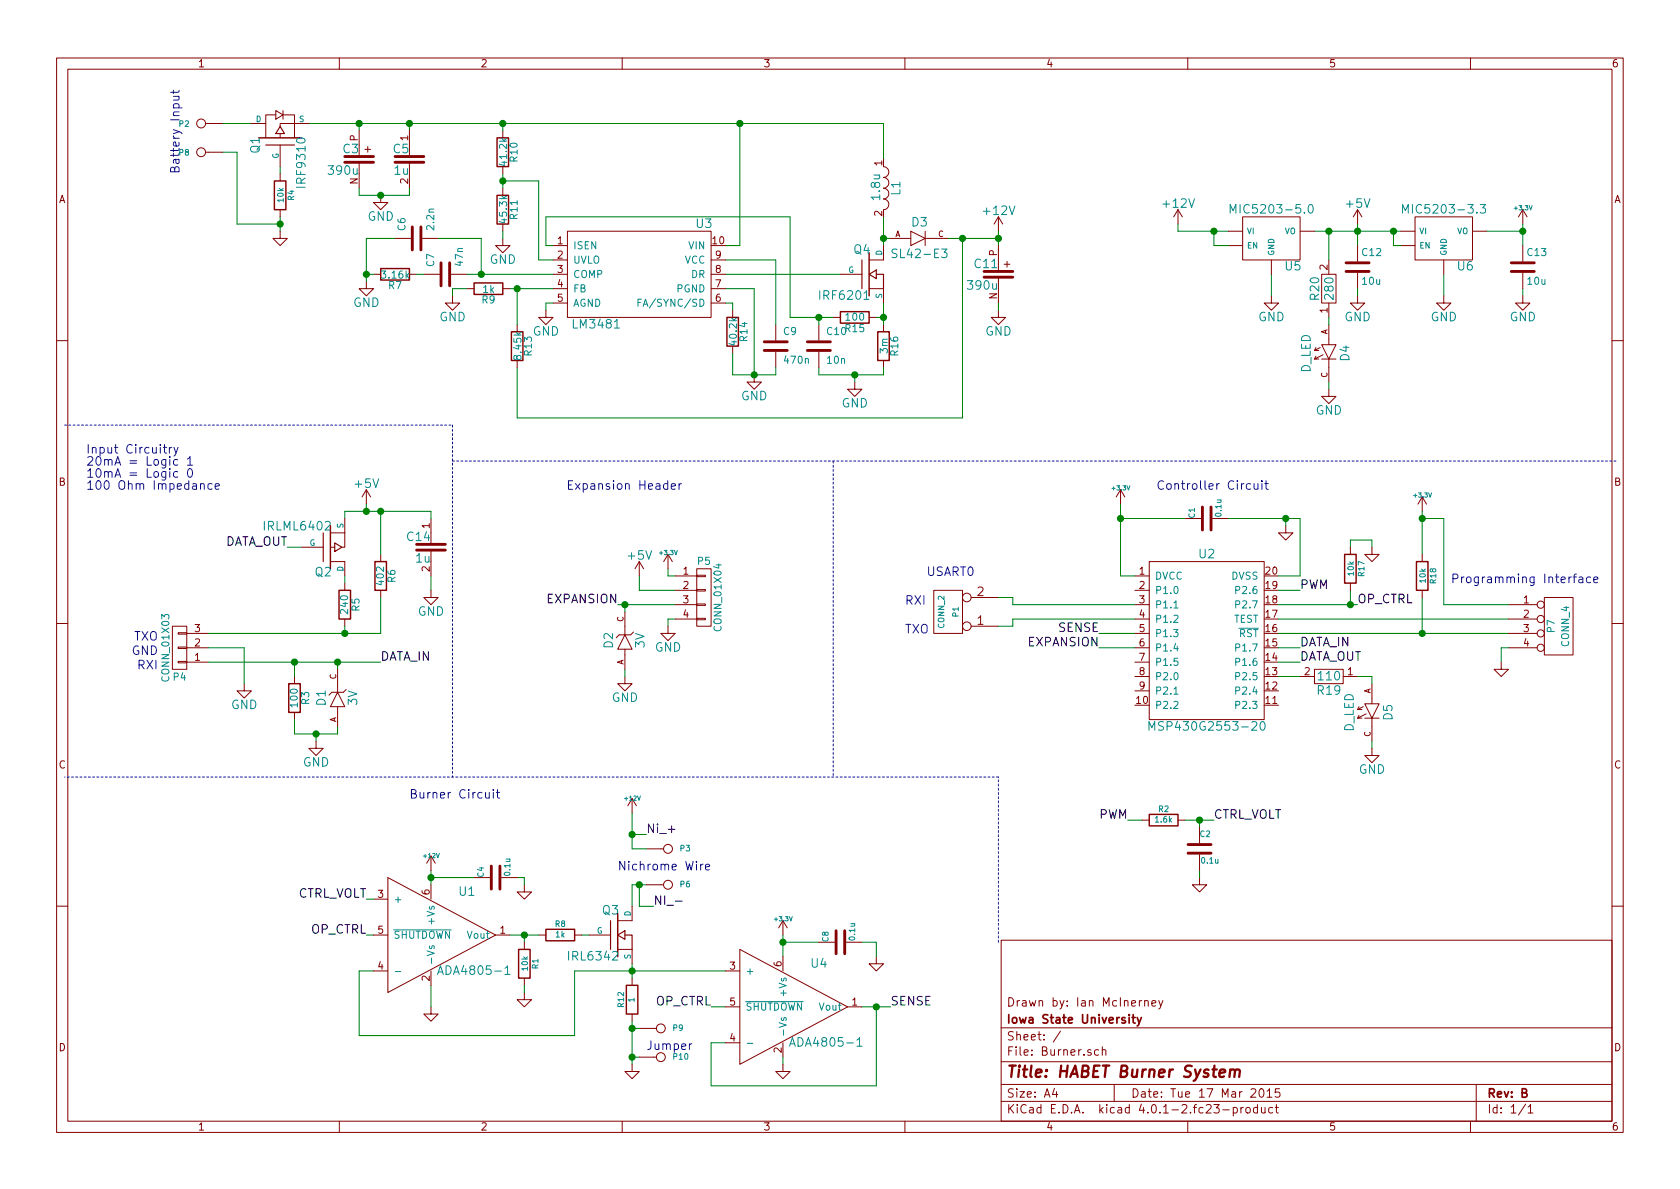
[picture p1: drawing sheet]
<svg xmlns="http://www.w3.org/2000/svg" width="297mm" height="210mm" viewBox="0 0 297 210" stroke-linecap="round" stroke-linejoin="round" font-family="sans-serif">
<g fill="none" stroke="#840000" stroke-width=".18">
<path d="M10 10.3h277v189.9h-277zM12 12.2h273v186.1h-273zM48.8 19.6l1.2 .7-1.2 .8zM50 19.6v1.5M60 10.3v1.9M110 10.3v1.9M160 10.3v1.9M210 10.3v1.9M260 10.3v1.9M36.3 21.8h3.1M36.3 26.9h3.1M44.4 21.8h2.6"/>
<path d="M47 21.8v2.6M48.8 20.3h-1.8v1.5M49.5 23.6v.8M49.5 25.6v3.9M49.5 30.7v1.3M49.5 37.1v1.2M50 20.3h2.1v1.5M52.1 21.8h-2.6v.5M52.1 21.8v2.6M52.1 21.8h2.5M63.5 23.1v2.5M63.5 30.7v2.6"/>
<path d="M64.5 26.4h1M65 25.9v1M67.3 34.5v1.3h1.3l-1.3 1.3-1.3-1.3h1.3M72.4 23.1v2.5M72.4 30.7v2.6M88.9 23.1v1.3M88.9 29.5v1.2M88.9 33.3v1.2M88.9 39.6v1.3M156.2 29.5a.95 .95 0 0 1 .9 .9 .95 .95 0 0 1-.9 1 .95 .95 0 0 1 .9 .9 .95 .95 0 0 1-.9 1 .95 .95 0 0 1 .9 .9 .95 .95 0 0 1-.9 1 .94 .94 0 0 1 .9 .9 .94 .94 0 0 1-.9 1M176.5 38.3l-.7 1.3M176.5 38.3v2.6"/>
<path d="M176.5 38.3l.8 1.3M208.3 37.1l-.8 1.2M208.3 37.1v2.5M208.3 37.1l.7 1.2M219.7 38.3h10.2v7.7h-10.2zM240 37.1l-.7 1.2M240 37.1v2.5M240 37.1l.8 1.2M250.2 38.3h10.1v7.7h-10.1zM269.2 37.1l-.7 1.2M269.2 37.1v2.5M269.2 37.1l.8 1.2"/>
<path d="M49.5 40.9v1.3h1.3l-1.3 1.2-1.2-1.2h1.2M64.8 49.8v1.2h1.2l-1.2 1.3-1.3-1.3h1.3M66 48.5h1.3M69.8 42.2h2.8M72.4 48.5h1.3M74.7 42.2h2.8M74.9 48.5h2.8M79.8 48.5h2.7M80 52.3v1.3h1.3l-1.3 1.3-1.3-1.3h1.3M82.5 51h1.3M88.9 42.2v1.2h1.3l-1.3 1.3-1.3-1.3h1.3M88.9 51h1.3"/>
<path d="M91.4 57.4v1.3M96.5 54.9v1.2h1.3l-1.3 1.3-1.3-1.3h1.3M97.8 51h2.5M97.8 48.5h2.5M97.8 43.4h2.5M97.8 46h2.5M97.8 53.6h2.5M100.3 40.9h25.4v15.2h-25.4zM125.7 51h2.6M125.7 48.5h2.6M125.7 46h2.6M125.7 53.6h2.6"/>
<path d="M129.5 54.9v1.2M137.2 57.4v2.8M144.8 57.4v2.8M147.3 56.1h1.3M148.6 48.5h3.8M153.7 51h2.5v2.6M153.7 56.1h1.2M156.2 43.4v2.6h-2.5M156.2 57.4v1.3M157.5 42.2h3.5M161 40.9l2.6 1.3-2.6 1.2zM163.6 42.2h4"/>
<path d="M163.6 40.9v2.5M176.5 54.9v1.2h1.3l-1.3 1.3-1.2-1.3h1.2M176.5 43.4v2.6M176.5 51v2.6M177.5 46.7h1.1M178.1 46.2v1M217.2 43.4h2.5M217.2 40.9h2.5M224.8 52.3v1.3h1.3l-1.3 1.3-1.3-1.3h1.3M224.8 46v2.5M229.9 40.9h2.5M233.7 48.5h2.5v5.1h-2.5z"/>
<path d="M234.9 46v2.5M234.9 53.6v2.5M234.9 57.4v3.6M240 52.3v1.3h1.3l-1.3 1.3-1.2-1.3h1.2M240 43.4v2.8M240 48.3v2.7M247.6 43.4h2.6M247.6 40.9h2.6M255.3 52.3v1.3h1.2l-1.2 1.3-1.3-1.3h1.3M255.3 46v2.5M260.3 40.9h2.6M269.2 52.3v1.3h1.3l-1.3 1.3-1.2-1.3h1.2"/>
<path d="M269.2 43.4v2.8M269.2 48.3v2.7M10 60.2h2M91.4 63.7v1.3M129.5 61.2v1.3M133.3 66.3v1.3h1.3l-1.3 1.2-1.2-1.2h1.2M137.2 62.2v2.8M144.8 62.2v2.8M151.1 67.6v1.2h1.3l-1.3 1.3-1.2-1.3h1.2M156.2 63.7v1.3M233.4 61.5l-1 .5h.8M233.7 61h2.5l-1.3 2.5z"/>
<path d="M233.7 63.5h2.5M233.9 62.7l-1.5 .8h.8M234.9 68.8v1.3h1.3l-1.3 1.3-1.2-1.3h1.2M234.9 63.5v4.1M285 60.2h2M53.3 96.8h3.8M58.4 99.3h2.6v2.5M58.4 96.8h.8M58.4 94.2h2.6M61 94.2v2.6h-.5M61 91.7v2.5M64.8 86.6l-.8 1.3"/>
<path d="M64.8 86.6v2.5M64.8 86.6l.7 1.3M67.3 98v1.3M76.2 91.7v2.5M76.2 99.3v2.5M113 99.3l-.7 1.3M113 99.3v2.5M113 99.3l.8 1.3M118.1 98l-.8 1.3M118.1 98v2.6M118.1 98l.8 1.3M198.1 86.6l-.7 1.3"/>
<path d="M198.1 86.6v2.5M198.1 86.6l.8 1.3M203.2 99.3h20.3v27.9h-20.3zM209.5 91.7h2.8M214.4 91.7h2.8M227.3 93v1.2h1.3l-1.3 1.3-1.2-1.3h1.2M238.8 96.8v1.2M242.6 96.8v1.2h1.2l-1.2 1.3-1.3-1.3h1.3M251.5 87.9l-.8 1.2M251.5 87.9v2.5M251.5 98v1.3M251.5 87.9l.7 1.2"/>
<path d="M10 110.3h2M30.5 110.7h2.5v7.7h-2.5zM31.5 111.9h1.5v.2h-1.5zM31.5 114.4h1.5v.3h-1.5zM31.5 117h1.5v.2h-1.5zM33 112h3.8M33 114.5h3.8M33 117.1h3.8M52.1 119.6v1.3M59.7 118.4v4M61 103.1v1.3M61 109.5v1.2"/>
<path d="M67.3 104.4v1.3M76.2 104.4v1.3h1.3l-1.3 1.2-1.3-1.2h1.3M110.5 119.6v1.3h1.3l-1.3 1.3-1.3-1.3h1.3M110.5 112.3l1.3 2.5h-2.6zM110.5 108.2v4.1M110.5 114.8v3.6M112 111.8l-.5 .5h-2l-.5 .5M118.1 110.7v1.3h1.3l-1.3 1.3-1.3-1.3h1.3M119.4 101.8h3.8M119.4 104.4h3.8M119.4 106.9h3.8M119.4 109.5h3.8"/>
<path d="M123.2 109.3h1.5v.3h-1.5zM123.2 106.8h1.5v.3h-1.5zM123.2 104.3h1.5v.2h-1.5zM123.2 101.7h1.5v.3h-1.5zM123.2 100.6h2.5v10.1h-2.5zM165.1 104.4h5.1v7.6h-5.1zM171.7 110.7h4.8M171.7 105.7h4.8M200.7 101.8h2.5M200.7 104.4h2.5M200.7 106.9h2.5M200.7 109.5h2.5"/>
<path d="M200.7 112h2.5M200.7 114.5h2.5M200.7 117.1h2.5M200.7 119.6h2.5M229.9 119.6h2.5M232.4 118.4h5.1v2.5h-5.1zM237.5 119.6h2.5M238.8 103.1v1.3M251.5 104.4v1.3M265.4 117.1v1.3h1.3l-1.3 1.2-1.2-1.2h1.2M266.7 106.9h5.1M266.7 109.5h5.1"/>
<path d="M266.7 112h5.1M266.7 114.5h5.1M273 105.7h5.1v10.1h-5.1zM285 110.3h2M43.2 120.9v1.3h1.2l-1.2 1.2-1.3-1.2h1.3M52.1 126v1.2M55.9 131.1v1.2h1.2l-1.2 1.3-1.3-1.3h1.3M59.7 122.4l1.3 2.6h-2.6zM59.7 125v3.5M61.2 121.9l-.5 .5h-2l-.5 .5M200.7 122.2h2.5M241 125l-1 .5h.8"/>
<path d="M241.3 124.5h2.5l-1.2 2.5zM241.3 127h2.5M241.6 126.2l-1.6 .8h.8M242.6 132.3v1.3h1.2l-1.2 1.3-1.3-1.3h1.3M242.6 120.9v3.6M242.6 127v4.1M66 159h2.6M68.6 155.2l19 10.1-19 10.2zM76.2 151.4v2.5M76.2 156.5v2.5M76.2 151.4l-.8 1.2M76.2 151.4l.8 1.2"/>
<path d="M83.8 155.2h2.8M88.6 155.2h2.8M92.7 156.5v1.2h1.3l-1.3 1.3-1.3-1.3h1.3M111.8 141.2v2.6M111.8 141.2l-.8 1.3M111.8 141.2l.7 1.3M114.3 150.1h3M114.3 156.5h3M201.9 145h1.3M208.3 145h1.2M212.1 155.2v1.3h1.3l-1.3 1.2-1.3-1.2h1.3M212.1 146.3v2.8"/>
<path d="M212.1 151.1v2.8M10 160.2h2M66 165.3h2.6M66 171.7h2.6M76.2 178v1.3h1.3l-1.3 1.3-1.3-1.3h1.3M76.2 171.7v2.5M87.6 165.3h2.6M92.7 175.5v1.3h1.3l-1.3 1.2-1.3-1.2h1.3M92.7 166.6v1.3M92.7 173v1.2M95.2 165.3h1.3M101.6 165.3h1.3"/>
<path d="M104.1 165.3h3.8M109.2 167.9h2.6v2.5M111.8 160.3v2.5h-2.6M111.8 173v1.2M111.8 179.3v1.3M128.3 171.7h2.5M128.3 178h2.5M130.8 167.9l19.1 10.1-19.1 10.2zM138.4 162.8l-.7 1.3M138.4 162.8v2.5M138.4 169.2v2.5M138.4 162.8l.8 1.3"/>
<path d="M144.8 166.6h2.8M149.6 166.6h2.8M149.9 178h2.5M154.9 169.2v1.2h1.3l-1.3 1.3-1.2-1.3h1.2M177 166.3h108v32h-108zM202.4 177.1l.2-.2 .4 .1v.9M202.4 176.9v1M203.7 177.4l.7-.1-.1-.3-.4-.1-.2 .2v.7h.6M204.9 176.9l.3 1M205.6 176.9l-.5 1.4-.2 .1M285 160.2h2M60 198.3v1.9"/>
<path d="M110 198.3v1.9M111.8 188.2v1.3h1.2l-1.2 1.2-1.3-1.2h1.3M113 181.9h3.1M113 186.9h3.1M128.3 184.4h2.5M138.4 188.2v1.3h1.3l-1.3 1.2-1.2-1.2h1.2M138.4 184.4v2.5M160 198.3v1.9M177 194.8h108M177 191.8h108M177 187.8h108M177 181.8h108"/>
<path d="M186.4 192.5l-.3 1h.9M186.8 193v1M187.5 182.3l-1.3 2M194.2 185.7l-.4-.1-.3 .3 .1 .6 .2 .1 .4-.1M194.9 185.7l.2-.1 .4 .1v.9M194.9 185.1v1.5M197 191.8v3M210 198.3v1.9M216.2 196.3h1.1M218.1 195.9l.4-.1 .3 .3-.2 .6h-.5M218.1 195.8v1.5M219.4 195.8v1"/>
<path d="M219.8 195.8l-.4 .3M220.3 196l.2-.2 .5 .2 .1 .5-.2 .2-.4 .1-.2-.1zM222.3 195.9l-.4-.1-.3 .3 .1 .6 .2 .1 .4-.1M222.3 195.3v1.5M222.8 192.7l.2-.2a.81 .81 0 0 1 .6 .6 .81 .81 0 0 1-.3 .8l-.2 .1a.79 .79 0 0 1-.3-1.3zM223 195.8l.1 .9 .4 .1 .2-.1M223.7 195.8v1M224 193l.5-.5v1.5M224 194h.9M225 195.9l-.4-.1-.3 .3 .1 .6 .2 .1 .4-.1M225.5 195.8h.5M225.7 195.3v1.3l.3 .2"/>
<path d="M226.2 192.5h-.7v.7l.2-.1 .5 .1 .1 .2-.1 .5-.2 .1-.5-.1M260 198.3v1.9M261 191.8v6.5M269.7 195.2l-1.2 2M270.2 195.8l.4-.5v1.5M270.2 196.8h.8"/>
<circle cx="35.6" cy="26.9" r=".79"/>
<circle cx="35.6" cy="21.8" r=".79"/>
<circle cx="170.9" cy="110.7" r=".76"/>
<circle cx="170.9" cy="105.7" r=".76"/>
<circle cx="272.4" cy="106.9" r=".63"/>
<circle cx="272.4" cy="109.5" r=".63"/>
<circle cx="272.4" cy="114.5" r=".63"/>
<circle cx="272.4" cy="112" r=".63"/>
<circle cx="118.1" cy="156.5" r=".79"/>
<circle cx="118.1" cy="150.1" r=".79"/>
<circle cx="116.8" cy="186.9" r=".79"/>
<circle cx="116.8" cy="181.9" r=".79"/>
</g>
<path d="M217.5 189.3a.52 .52 0 0 1 .9 .1l-.2 1M217.5 189.1l-.1 1.3M218.4 189.4a.52 .52 0 0 1 .8-.2l-.1 1.2" fill="none" stroke="#840000" stroke-width=".41"/>
<path d="M199.6 179.4v.2M200.2 179.9h.5M200.4 179.4v1.3l.3 .2M201.1 179.9l.3 1M201.8 179.9l-.5 1.4-.2 .1" fill="none" stroke="#840000" stroke-width=".3"/>
<g fill="none" stroke="#008484" stroke-width=".18">
<path d="M217.5 37.7v-1.5l.5 1.1 .5-1.1v1.5M231.4 36.3l.3-.1a.81 .81 0 0 1 .5 .7 .81 .81 0 0 1-.5 .8l-.3-.2-.1-.4zM248 37.7v-1.5l.5 1.1 .5-1.1v1.5M261.7 36.2h1l-.5 .5 .3 .1 .2 .2-.1 .5-.2 .2h-.5l-.2-.2M108.6 58h.9M112.8 53.5h.4M113.4 52.9h-.6v1.3M158.6 44.1a.62 .62 0 0 0-.8 .1v.4l.7 .4v.4a.62 .62 0 0 1-.8 .1M166.5 44h.9l-.5 .6 .4 .1 .1 .2v.5l-.3 .2h-.4l-.2-.2M207.6 107.5h.7M219 111.1h3.5M203.1 129.1v-1.5l.6 1.1 .5-1.1v1.5"/>
<path d="M207.6 122.8h.7M222.9 127.8l.3-.2a.81 .81 0 0 1 .5 .8 .81 .81 0 0 1-.5 .7l-.3-.1-.1-.5zM69.6 164.4h10.2M69.9 171.8h1M76 167.3l-.1 .3 .2 .2 .2-.1 .1-.4h.3v.5M77.4 172.3l.5-1.5 .5 1.5M77.5 171.9h.7M89.3 171.2l.4-.4v1.5M89.3 172.3h.9M131.8 177.1h10.2M138.2 180v.3l.1 .2 .2-.1 .1-.4h.3v.5M132.1 184.5h1"/>
<path d="M139.6 185l.5-1.5 .5 1.5M139.7 184.6h.8M151.5 183.9l.5-.4v1.5M151.5 185h.9"/>
</g>
<g fill="none" stroke="#008400" stroke-width=".18">
<path d="M39.4 21.8h5M39.4 26.9h2.5v12.7h7.6M49.5 29.5v1.2M49.5 38.3v2.6M54.6 21.8h101.6v6.4M63.5 21.8v1.3M63.5 33.3v1.2h8.9v-1.2M72.4 21.8v1.3M88.9 32h6.3v14h2.6M88.9 21.8v1.3M88.9 30.7v2.6M130.8 21.8h.1"/>
<path d="M130.8 21.8v21.6h-2.5M156.2 38.3v5.1M208.3 39.6v1.3h8.9M240 39.6v3.8M269.2 39.6v3.8M64.8 48.5h1.2M69.8 42.2h-5v7.6M73.7 48.5h1.2M77.5 42.2h7.6v6.3M82.5 48.5h15.3M82.5 51h-2.5v1.3M88.9 40.9v1.3"/>
<path d="M90.2 51h7.6M91.4 51v6.4M97.8 53.6h-1.3v1.3M97.8 43.4h-1.3v-5.1h43.2v17.8h7.6M128.3 48.5h20.3M128.3 46h8.9v11.4M128.3 53.6h1.2v1.3M128.3 51h5v15.3M144.8 56.1v1.3M154.9 56.1h1.3M156.2 53.6v3.8M156.2 42.2h1.3"/>
<path d="M167.6 42.2h8.9M170.2 42.2v31.7h-78.8v-8.9M176.5 40.9v2.5M176.5 53.6v1.3M214.6 40.9v2.5h2.6M224.8 48.5v3.8M232.4 40.9h15.2M234.9 40.9v5.1M234.9 56.1v1.3M240 51v1.3M246.4 40.9v2.5h1.2M255.3 48.5v3.8"/>
<path d="M262.9 40.9h6.3M269.2 51v1.3M129.5 62.5v3.8h7.7v-1.3M144.8 65v1.3h11.4v-1.3M151.1 66.3v1.3M234.9 67.6v1.2M50.8 96.8h2.5M61 91.7v-1.3h15.2v1.3M64.8 89.1v1.3M67.3 90.4v7.6M198.1 89.1v12.7h2.6M198.1 91.7h11.4"/>
<path d="M217.2 91.7h12.7v10.1h-3.8M227.3 91.7v1.3M238.8 96.8v-1.3h3.8v1.3M251.5 91.7h3.8v15.2h11.4M251.5 90.4v7.6M36.8 114.5h6.4v6.4M36.8 117.1h30.5M52.1 117.1v2.5M59.7 117.1v1.3M61 101.8v1.3M61 110.7v1.3M67.3 105.7v6.3h-30.5"/>
<path d="M76.2 101.8v2.6M109.2 106.9h10.2M110.5 106.9v1.3M110.5 118.4v1.2M113 101.8v2.6h6.4M118.1 100.6v1.2h1.3M119.4 109.5h-1.3v1.2M176.5 105.7h2.6v1.2h21.6M194.3 112h6.4M194.3 114.5h6.4M200.7 109.5h-21.6v1.2h-2.6M226.1 106.9h13.9"/>
<path d="M226.1 109.5h40.6M226.1 112h40.6M226.1 114.5h3.8M226.1 104.4h3.8M226.1 117.1h3.8M226.1 119.6h3.8M238.8 104.4v2.5M240 119.6h2.6v1.3M251.5 105.7v6.3M266.7 114.5h-1.3v2.6M52.1 127.2v2.6h7.6v-1.3M55.9 129.8v1.3"/>
<path d="M242.6 131.1v1.2M64.8 159h1.2M76.2 153.9v2.6M76.2 155.2h7.6M91.4 155.2h1.3v1.3M111.8 143.8v6.3h2.5M111.8 147.6h2.5M113 156.5v3.8h2.6M114.3 156.5h-2.5v3.8M199.4 145h2.5M209.5 145h5.1M212.1 145v1.3"/>
<path d="M212.1 153.9v1.3M64.8 165.3h1.2M66 171.7h-2.5v11.4h38.1v-11.4h26.7M76.2 174.2v3.8M90.2 165.3h5M92.7 165.3v1.3M92.7 174.2v1.3M102.9 165.3h1.2M111.8 170.4v2.6M125.7 178h2.6M138.4 165.3v3.9M138.4 166.6h6.4"/>
<path d="M152.4 178h5.1M152.4 166.6h2.5v2.6M154.9 178v14h-29.2v-7.6h2.6M111.8 180.6v7.6M111.8 186.9h1.2M111.8 181.9h1.2M138.4 186.9v1.3"/>
</g>
<g fill="none" stroke="#840000" stroke-width=".25">
<path d="M45.7 24.4h7.6M48.5 32h2v5.1h-2zM87.9 24.4h2v5.1h-2zM87.9 34.5h2v5.1h-2zM67.3 47.5h5.1v2h-5.1zM83.8 50h5.1v2.1h-5.1zM90.4 58.7h2.1v5h-2.1zM128.5 56.1h2.1v5.1h-2.1zM148.6 55.1h5.1v2h-5.1zM153.7 44.7v7.6M155.2 58.7h2v5h-2zM58.4 93v7.6"/>
<path d="M66.3 99.3h2v5.1h-2zM237.7 98h2.1v5.1h-2.1zM250.4 99.3h2.1v5.1h-2.1zM59.9 104.4h2.1v5.1h-2.1zM51.1 120.9h2v5.1h-2zM203.2 144h5.1v2h-5.1zM91.7 167.9h2v5.1h-2zM96.5 164.3h5.1v2.1h-5.1zM109.2 161.5v7.7M110.7 174.2h2.1v5.1h-2.1z"/>
</g>
<g fill="none" stroke="#0000c2" stroke-width=".18">
<path d="M30.7 17h1M30.7 15.9v.6M31.5 17l.1 .1a.37 .37 0 0 1-.1 .6h-.8M31.7 15.9l-.2 .4h-1.4M28.9 79.1h.6M29.1 78.6v1.3l.4 .2M29.9 79.1v1M30.4 79.1l-.3 .1-.2 .2M30.8 79.1l.3 1M31.5 79.1l-.5 1.4-.2 .1M31.4 81.3a.48 .48 0 0 0-.6 .1v.7a.48 .48 0 0 0 .6 .1M31.4 83.5a.48 .48 0 0 0-.6 0v.7a.48 .48 0 0 0 .6 .1"/>
<path d="M33.1 81.2l.5-.5v1.6M33.1 82.3h.9M33.3 83l.2-.1a.81 .81 0 0 1 .6 .7 .81 .81 0 0 1-.6 .8l-.2-.2-.2-.4zM35.5 85.7v-.1a.36 .36 0 0 1 .6 .1v.8M37.5 85.6a.48 .48 0 0 0-.7 .1v.7a.48 .48 0 0 0 .7 .1M38 86l.8-.1-.1-.3-.4-.1-.3 .2 .1 .8h.6M100.5 85.7h.5M101.2 85h-.7v1.5h.7M120.5 85.5l-.3 .1-.1 .2M221.1 85.6a.48 .48 0 0 0-.7 .1v.7a.48 .48 0 0 0 .7 .1M221.7 85.5v.8a.38 .38 0 0 0 .7 .1M222.4 85.5v1"/>
<path d="M223.1 85v.2M223.1 85.5v1M223.6 85.5h.6M223.9 85v1.3l.3 .2M279.2 102.1h.6l.1 .9M279.9 102.4l-.6 .1a.3 .3 0 0 0-.2 .3 .3 .3 0 0 0 .2 .2h.6M281.2 102.1a.48 .48 0 0 0-.6 .1v.7a.48 .48 0 0 0 .6 .1M281.8 102.5l.7-.1-.1-.3-.4-.1-.2 .3 .1 .7h.5M87.2 139.6v.2M88 139.6v1.3l.3 .2M85.9 140.1v.8a.38 .38 0 0 0 .6 .1M86.5 140.1v1"/>
<path d="M87.2 140.1v1M87.8 140.1h.5M124.3 152.8l-.3 .1-.1 .2M124.7 153.3l.8-.1-.1-.3-.4-.1-.3 .3 .1 .7h.6M122.3 184.6l-.3 .1-.1 .2"/>
</g>
<g fill="none" stroke="#840000" stroke-width=".51">
<path d="M61 27.7h5M61 28.7h5M69.8 27.7h5.1M69.8 28.7h5.1M72.9 40.1v4.1M74.4 40.1v4.1M78 46.5v4M79.5 46.5v4M174 48h5.1M174 49h5.1M238 48h4.1M238 46.5h4.1"/>
<path d="M267.2 48h4.1M267.2 46.5h4.1M135.1 62h4.1M135.1 60.4h4.1M142.7 62h4.1M142.7 60.4h4.1M73.7 96.3h5M73.7 97.3h5M212.6 89.7v4M214.1 89.7v4M86.9 153.2v4M88.4 153.2v4"/>
<path d="M210.1 150.9h4M210.1 149.3h4M147.8 164.6v4.1M149.4 164.6v4.1"/>
</g>
<g fill="#008400" stroke="#008400" stroke-width=".25">
<circle cx="198.1" cy="91.7" r=".51"/>
<circle cx="111.8" cy="147.6" r=".51"/>
<circle cx="113" cy="156.5" r=".51"/>
<circle cx="111.8" cy="171.7" r=".51"/>
<circle cx="92.7" cy="165.3" r=".51"/>
<circle cx="154.9" cy="178" r=".51"/>
<circle cx="251.5" cy="112" r=".51"/>
<circle cx="251.5" cy="91.7" r=".51"/>
<circle cx="49.5" cy="39.6" r=".51"/>
<circle cx="212.1" cy="145" r=".51"/>
<circle cx="227.3" cy="91.7" r=".51"/>
<circle cx="138.4" cy="166.6" r=".51"/>
<circle cx="76.2" cy="155.2" r=".51"/>
<circle cx="133.4" cy="66.3" r=".51"/>
<circle cx="156.2" cy="56.1" r=".51"/>
<circle cx="156.2" cy="42.2" r=".51"/>
<circle cx="91.4" cy="51" r=".51"/>
<circle cx="130.8" cy="21.8" r=".51"/>
<circle cx="170.2" cy="42.2" r=".51"/>
<circle cx="64.8" cy="48.5" r=".51"/>
<circle cx="85.1" cy="48.5" r=".51"/>
<circle cx="67.3" cy="34.5" r=".51"/>
<circle cx="144.8" cy="56.1" r=".51"/>
<circle cx="52.1" cy="117.1" r=".51"/>
<circle cx="64.8" cy="90.4" r=".51"/>
<circle cx="61" cy="112" r=".51"/>
<circle cx="63.5" cy="21.8" r=".51"/>
<circle cx="176.5" cy="42.2" r=".51"/>
<circle cx="240" cy="40.9" r=".51"/>
<circle cx="269.2" cy="40.9" r=".51"/>
<circle cx="88.9" cy="32" r=".51"/>
<circle cx="88.9" cy="21.8" r=".51"/>
<circle cx="72.4" cy="21.8" r=".51"/>
<circle cx="59.7" cy="117.1" r=".51"/>
<circle cx="55.9" cy="129.8" r=".51"/>
<circle cx="110.5" cy="106.9" r=".51"/>
<circle cx="151.1" cy="66.3" r=".51"/>
<circle cx="214.6" cy="40.9" r=".51"/>
<circle cx="246.4" cy="40.9" r=".51"/>
<circle cx="238.8" cy="106.9" r=".51"/>
<circle cx="67.3" cy="90.4" r=".51"/>
<circle cx="111.8" cy="181.9" r=".51"/>
<circle cx="111.8" cy="186.9" r=".51"/>
<circle cx="235" cy="40.9" r=".51"/>
</g>
<path d="M119.4 159.4h1.2" fill="none" stroke="#000" stroke-width=".18"/>
<path d="M11.4 75.2h68.6M80 75.2v62.2M80 81.5h205.7M147.3 81.5v55.9M176.5 137.4h-165.1M176.5 166.6v-29.2" fill="none" stroke="#0000c2" stroke-width=".18" stroke-dasharray=".3 .4"/>
<path d="M47 25.6h5.1M49.5 22.3l.8 1.3h-1.5zM152.4 46v5M153.7 48.5l1.2-.8v1.6zM154.9 48.5h1.3v2.5M57.1 94.2v5.1M59.2 96l1.3 .8-1.3 .7zM107.9 162.8v5.1M109.2 165.3l1.3-.7v1.5zM110.5 165.3h1.3v2.6" fill="none" stroke="#840000" stroke-width=".2"/>
<text font-size="2.8" fill="#840000" x="178" y="190.5">Title: HABET Burner System</text>
<g font-size="2.1" fill="#008484">
<text x="45.9" y="27" transform="rotate(-90 45.9 27)">Q1</text>
<text x="60.7" y="27.1">C3</text>
<text x="69.5" y="27.1">C5</text>
<text x="54" y="32.9" transform="rotate(-90 54 32.9)">IRF9310</text>
<text x="58.2" y="30.9">390u</text>
<text x="69.7" y="30.9">1u</text>
<text x="155.6" y="35.2" transform="rotate(-90 155.6 35.2)">1.8u</text>
<text x="159.2" y="34.5" transform="rotate(-90 159.2 34.5)">L1</text>
<text x="64.9" y="39">GND</text>
<text x="123.1" y="40.3">U3</text>
<text x="161.2" y="40.1">D3</text>
<text x="174" y="38">+12V</text>
<text x="205.8" y="36.7">+12V</text>
<text x="218.7" y="37.8">MIC5203-5.0</text>
<text x="238.1" y="36.7">+5V</text>
<text x="249.1" y="37.8">MIC5203-3.3</text>
<text x="86.5" y="46.7">GND</text>
<text x="151" y="44.9">Q4</text>
<text x="158.4" y="45.6">SL42-E3</text>
<text x="172.4" y="47.4">C11</text>
<text x="227.3" y="47.8">U5</text>
<text x="257.7" y="47.8">U6</text>
<text x="145.2" y="53">IRF6201</text>
<text x="171.2" y="51.2">390u</text>
<text x="233.2" y="53" transform="rotate(-90 233.2 53)">R20</text>
<text x="235.8" y="52.8" transform="rotate(-90 235.8 52.8)">280</text>
<text x="62.4" y="54.3">GND</text>
<text x="77.6" y="56.8">GND</text>
<text x="94.2" y="59.4">GND</text>
<text x="101.5" y="58.1">LM3481</text>
<text x="174.2" y="59.4">GND</text>
<text x="222.4" y="56.8">GND</text>
<text x="237.7" y="56.8">GND</text>
<text x="252.9" y="56.8">GND</text>
<text x="266.9" y="56.8">GND</text>
<text x="231.7" y="66" transform="rotate(-90 231.7 66)">D_LED</text>
<text x="238.6" y="63.8" transform="rotate(-90 238.6 63.8)">D4</text>
<text x="131" y="70.8">GND</text>
<text x="148.8" y="72.1">GND</text>
<text x="232.6" y="73.3">GND</text>
<text x="62.9" y="86.3">+5V</text>
<text x="46.9" y="93.8">IRLML6402</text>
<text x="72.1" y="95.7">C14</text>
<text x="55.8" y="101.9">Q2</text>
<text x="73.5" y="99.5">1u</text>
<text x="111.1" y="99">+5V</text>
<text x="212" y="98.7">U2</text>
<text x="73.8" y="108.9">GND</text>
<text x="108.4" y="114.6" transform="rotate(-90 108.4 114.6)">D2</text>
<text x="114" y="114.6" transform="rotate(-90 114 114.6)">3V</text>
<text x="115.7" y="115.2">GND</text>
<text x="40.8" y="125.4">GND</text>
<text x="57.6" y="124.8" transform="rotate(-90 57.6 124.8)">D1</text>
<text x="63.2" y="124.7" transform="rotate(-90 63.2 124.7)">3V</text>
<text x="108.1" y="124.1">GND</text>
<text x="233" y="122.9">R19</text>
<text x="233.2" y="120.3">110</text>
<text x="204.6" y="129.2">MSP430G2553-20</text>
<text x="239.3" y="129.5" transform="rotate(-90 239.3 129.5)">D_LED</text>
<text x="246.2" y="127.3" transform="rotate(-90 246.2 127.3)">D5</text>
<text x="53.5" y="135.6">GND</text>
<text x="240.2" y="136.8">GND</text>
<text x="81.2" y="158.4">U1</text>
<text x="106.6" y="161.7">Q3</text>
<text x="78.2" y="172.4">ADA4805-1</text>
<text x="100.8" y="169.8">IRL6342</text>
<text x="143.4" y="171.1">U4</text>
<text x="140.5" y="185.1">ADA4805-1</text>
</g>
<g font-size="2.1" fill="#0000c2">
<text x="31.7" y="30.7" transform="rotate(-90 31.7 30.7)">Battery Input</text>
<text x="15.2" y="80.2">Input Circuitry</text>
<text x="15.2" y="82.3">20mA = Logic 1</text>
<text x="15.2" y="84.5">10mA = Logic 0</text>
<text x="15.2" y="86.6">100 Ohm Impedance</text>
<text x="102.1" y="86.6">Expansion Header</text>
<text x="204.5" y="86.6">Controller Circuit</text>
<text x="163.8" y="101.8">USART0</text>
<text x="160" y="106.9">RXI</text>
<text x="256.5" y="103.1">Programming Interface</text>
<text x="23.6" y="113.3">TXO</text>
<text x="160" y="112">TXO</text>
<text x="23.2" y="115.8">GND</text>
<text x="24.4" y="118.4">RXI</text>
<text x="72.4" y="141.2">Burner Circuit</text>
<text x="109.2" y="153.9">Nichrome Wire</text>
<text x="114.3" y="185.7">Jumper</text>
</g>
<g font-size="2.1">
<text x="39.2" y="96.5">DATA_OUT</text>
<text x="96.7" y="106.7">EXPANSION</text>
<text x="229.9" y="104.1">PWM</text>
<text x="240" y="106.7">OP_CTRL</text>
<text x="187.1" y="111.8">SENSE</text>
<text x="67.3" y="116.8">DATA_IN</text>
<text x="181.8" y="114.3">EXPANSION</text>
<text x="229.9" y="114.3">DATA_IN</text>
<text x="229.9" y="116.8">DATA_OUT</text>
<text x="114.3" y="147.3">Ni_+</text>
<text x="194.2" y="144.8">PWM</text>
<text x="214.6" y="144.8">CTRL_VOLT</text>
<text x="52.3" y="158.7">CTRL_VOLT</text>
<text x="115.6" y="160">NI_-</text>
<text x="54.9" y="165.1">OP_CTRL</text>
<text x="115.8" y="177.8">OP_CTRL</text>
<text x="157.5" y="177.8">SENSE</text>
</g>
<g font-size="2.1" fill="#840000">
<text x="172.8" y="105.4">2</text>
<text x="172.8" y="110.5">1</text>
<text x="178" y="178">Drawn by: Ian McInerney</text>
<text x="178" y="184">Sheet: /</text>
<text x="178" y="181">Iowa State University</text>
<text x="178" y="186.7">File: Burner.sch</text>
<text x="178" y="196.9">KiCad E.D.A. kicad 4.0.1-2.fc23-product</text>
<text x="178" y="194.1">Size: A4</text>
<text x="200" y="194.1">Date: Tue 17 Mar 2015</text>
<text x="263" y="194.1">Rev: B</text>
<text x="263" y="196.9">Id: 1/1</text>
</g>
<g font-size="1.8" fill="#840000">
<text x="35" y="11.9">1</text>
<text x="85" y="11.9">2</text>
<text x="135" y="11.9">3</text>
<text x="185" y="11.9">4</text>
<text x="235" y="11.9">5</text>
<text x="285" y="11.9">6</text>
<text x="63.2" y="25" transform="rotate(-90 63.2 25)">P</text>
<text x="72.1" y="24.9" transform="rotate(-90 72.1 24.9)">1</text>
<text x="156" y="29.3" transform="rotate(-90 156 29.3)">1</text>
<text x="10.4" y="35.9">A</text>
<text x="63.2" y="32.6" transform="rotate(-90 63.2 32.6)">N</text>
<text x="72.1" y="32.5" transform="rotate(-90 72.1 32.5)">2</text>
<text x="285.4" y="35.9">A</text>
<text x="156" y="38.2" transform="rotate(-90 156 38.2)">2</text>
<text x="98.6" y="43.2">1</text>
<text x="98.6" y="45.7">2</text>
<text x="126" y="43.2">10</text>
<text x="126.5" y="45.7">9</text>
<text x="176.3" y="45.3" transform="rotate(-90 176.3 45.3)">P</text>
<text x="234.7" y="47.7" transform="rotate(-90 234.7 47.7)">2</text>
<text x="98.6" y="48.3">3</text>
<text x="98.6" y="50.8">4</text>
<text x="98.6" y="53.3">5</text>
<text x="126.5" y="53.3">6</text>
<text x="126.5" y="50.8">7</text>
<text x="126.5" y="48.3">8</text>
<text x="176.3" y="53" transform="rotate(-90 176.3 53)">N</text>
<text x="234.7" y="55.3" transform="rotate(-90 234.7 55.3)">1</text>
<text x="10.4" y="85.9">B</text>
<text x="285.4" y="85.9">B</text>
<text x="75.9" y="93.4" transform="rotate(-90 75.9 93.4)">1</text>
<text x="75.9" y="101.1" transform="rotate(-90 75.9 101.1)">2</text>
<text x="120.8" y="101.6">1</text>
<text x="201.4" y="101.6">1</text>
<text x="223.8" y="101.6">20</text>
<text x="120.8" y="104.1">2</text>
<text x="120.8" y="106.7">3</text>
<text x="201.4" y="104.1">2</text>
<text x="201.4" y="106.7">3</text>
<text x="223.8" y="106.7">18</text>
<text x="223.8" y="104.1">19</text>
<text x="269.4" y="106.7">1</text>
<text x="34.4" y="111.8">3</text>
<text x="120.8" y="109.2">4</text>
<text x="201.4" y="109.2">4</text>
<text x="201.4" y="111.8">5</text>
<text x="223.8" y="111.8">16</text>
<text x="223.8" y="109.2">17</text>
<text x="269.4" y="109.2">2</text>
<text x="269.4" y="111.8">3</text>
<text x="34.4" y="116.8">1</text>
<text x="34.4" y="114.3">2</text>
<text x="201.4" y="114.3">6</text>
<text x="201.4" y="116.8">7</text>
<text x="201.4" y="119.4">8</text>
<text x="223.8" y="119.4">13</text>
<text x="223.8" y="116.8">14</text>
<text x="223.8" y="114.3">15</text>
<text x="230.7" y="119.4">2</text>
<text x="238.3" y="119.4">1</text>
<text x="269.4" y="114.3">4</text>
<text x="201" y="124.5">10</text>
<text x="201.4" y="121.9">9</text>
<text x="223.8" y="124.5">11</text>
<text x="223.8" y="121.9">12</text>
<text x="10.4" y="135.9">C</text>
<text x="285.4" y="135.9">C</text>
<text x="66.8" y="158.7">3</text>
<text x="75.9" y="158.2" transform="rotate(-90 75.9 158.2)">6</text>
<text x="66.8" y="165.1">5</text>
<text x="88.4" y="165.1">1</text>
<text x="66.8" y="171.4">4</text>
<text x="75.9" y="173.5" transform="rotate(-90 75.9 173.5)">2</text>
<text x="129.1" y="171.4">3</text>
<text x="138.2" y="170.9" transform="rotate(-90 138.2 170.9)">6</text>
<text x="129.1" y="177.8">5</text>
<text x="150.6" y="177.8">1</text>
<text x="10.4" y="185.9">D</text>
<text x="129.1" y="184.1">4</text>
<text x="285.4" y="185.9">D</text>
<text x="138.2" y="186.2" transform="rotate(-90 138.2 186.2)">2</text>
<text x="35" y="199.9">1</text>
<text x="85" y="199.9">2</text>
<text x="135" y="199.9">3</text>
<text x="185" y="199.9">4</text>
<text x="235" y="199.9">5</text>
<text x="285" y="199.9">6</text>
</g>
<g font-size="1.8" fill="#008484">
<text x="89.6" y="29.1" transform="rotate(-90 89.6 29.1)">41.2k</text>
<text x="91.5" y="28.5" transform="rotate(-90 91.5 28.5)">R10</text>
<text x="71.7" y="40.8" transform="rotate(-90 71.7 40.8)">C6</text>
<text x="76.8" y="40.5" transform="rotate(-90 76.8 40.5)">2.2n</text>
<text x="89.6" y="39.3" transform="rotate(-90 89.6 39.3)">45.3k</text>
<text x="91.5" y="38.7" transform="rotate(-90 91.5 38.7)">R11</text>
<text x="76.8" y="47.1" transform="rotate(-90 76.8 47.1)">C7</text>
<text x="81.8" y="47" transform="rotate(-90 81.8 47)">47n</text>
<text x="101.3" y="44.1">ISEN</text>
<text x="101.3" y="46.6">UVLO</text>
<text x="121" y="46.6">VCC</text>
<text x="121.8" y="44.1">VIN</text>
<text x="240.9" y="45.3">C12</text>
<text x="270.1" y="45.3">C13</text>
<text x="67.7" y="49.2">3.16k</text>
<text x="68.7" y="51.1">R7</text>
<text x="85.2" y="53.6">R9</text>
<text x="85.4" y="51.8">1k</text>
<text x="101.3" y="49.1">COMP</text>
<text x="101.3" y="51.7">FB</text>
<text x="119.6" y="51.7">PGND</text>
<text x="122.1" y="49.1">DR</text>
<text x="240.9" y="50.3">10u</text>
<text x="270.1" y="50.3">10u</text>
<text x="101.3" y="54.2">AGND</text>
<text x="114" y="54.2">FA/SYNC/SD</text>
<text x="138.6" y="59.2">C9</text>
<text x="146.3" y="59.2">C10</text>
<text x="149.5" y="58.7">R15</text>
<text x="149.7" y="56.7">100</text>
<text x="92.2" y="63.4" transform="rotate(-90 92.2 63.4)">8.45k</text>
<text x="94" y="62.8" transform="rotate(-90 94 62.8)">R13</text>
<text x="130.3" y="60.9" transform="rotate(-90 130.3 60.9)">40.2k</text>
<text x="132.1" y="60.3" transform="rotate(-90 132.1 60.3)">R14</text>
<text x="138.8" y="64.3">470n</text>
<text x="146.3" y="64.3">10n</text>
<text x="156.9" y="62.4" transform="rotate(-90 156.9 62.4)">3m</text>
<text x="158.8" y="62.8" transform="rotate(-90 158.8 62.8)">R16</text>
<text x="123.4" y="99.9">P5</text>
<text x="67.9" y="103.3" transform="rotate(-90 67.9 103.3)">402</text>
<text x="69.9" y="103" transform="rotate(-90 69.9 103)">R6</text>
<text x="204.2" y="102.5">DVCC</text>
<text x="204.2" y="105">P1.0</text>
<text x="204.2" y="107.6">P1.1</text>
<text x="217.7" y="102.5">DVSS</text>
<text x="218.9" y="107.6">P2.7</text>
<text x="218.9" y="105">P2.6</text>
<text x="61.5" y="108.4" transform="rotate(-90 61.5 108.4)">240</text>
<text x="63.6" y="108" transform="rotate(-90 63.6 108)">R5</text>
<text x="127.6" y="111.3" transform="rotate(-90 127.6 111.3)">CONN_01X04</text>
<text x="204.2" y="110.1">P1.2</text>
<text x="204.2" y="112.6">P1.3</text>
<text x="218" y="110.1">TEST</text>
<text x="219" y="112.6">RST</text>
<text x="274.9" y="111.8" transform="rotate(-90 274.9 111.8)">P7</text>
<text x="204.2" y="115.2">P1.4</text>
<text x="204.2" y="117.7">P1.5</text>
<text x="218.9" y="117.7">P1.6</text>
<text x="218.9" y="115.2">P1.7</text>
<text x="277.4" y="114.3" transform="rotate(-90 277.4 114.3)">CONN_4</text>
<text x="29.9" y="120.2" transform="rotate(-90 29.9 120.2)">CONN_01X03</text>
<text x="30.7" y="120.3">P4</text>
<text x="52.6" y="124.9" transform="rotate(-90 52.6 124.9)">100</text>
<text x="54.7" y="124.6" transform="rotate(-90 54.7 124.6)">R3</text>
<text x="204.2" y="120.3">P2.0</text>
<text x="204.2" y="122.8">P2.1</text>
<text x="204.2" y="125.3">P2.2</text>
<text x="218.9" y="125.3">P2.3</text>
<text x="218.9" y="122.8">P2.4</text>
<text x="218.9" y="120.3">P2.5</text>
<text x="69.6" y="159.6">+</text>
<text x="69.6" y="166">SHUTDOWN</text>
<text x="76.8" y="163.2" transform="rotate(-90 76.8 163.2)">+Vs</text>
<text x="82.7" y="166">Vout</text>
<text x="76.8" y="170.7" transform="rotate(-90 76.8 170.7)">-Vs</text>
<text x="131.8" y="172.3">+</text>
<text x="131.8" y="178.7">SHUTDOWN</text>
<text x="139.1" y="175.9" transform="rotate(-90 139.1 175.9)">+Vs</text>
<text x="144.9" y="178.7">Vout</text>
<text x="139.1" y="183.4" transform="rotate(-90 139.1 183.4)">-Vs</text>
</g>
<g font-size="1.4" fill="#008484">
<text x="31.7" y="22.4">P2</text>
<text x="45.2" y="21.6">D</text>
<text x="52.9" y="21.6">S</text>
<text x="31.7" y="27.5">P8</text>
<text x="49.3" y="28.1" transform="rotate(-90 49.3 28.1)">G</text>
<text x="50.1" y="35.7" transform="rotate(-90 50.1 35.7)">10k</text>
<text x="52" y="35.4" transform="rotate(-90 52 35.4)">R4</text>
<text x="220.5" y="41.4">VI</text>
<text x="227.1" y="41.4">VO</text>
<text x="251" y="41.4">VI</text>
<text x="257.5" y="41.4">VO</text>
<text x="156" y="45.2" transform="rotate(-90 156 45.2)">D</text>
<text x="220.5" y="43.9">EN</text>
<text x="225.3" y="45.2" transform="rotate(-90 225.3 45.2)">GND</text>
<text x="251" y="43.9">EN</text>
<text x="255.8" y="45.2" transform="rotate(-90 255.8 45.2)">GND</text>
<text x="150" y="48.3">G</text>
<text x="156" y="52.8" transform="rotate(-90 156 52.8)">S</text>
<text x="60.7" y="93.4" transform="rotate(-90 60.7 93.4)">S</text>
<text x="211.3" y="91.6" transform="rotate(-90 211.3 91.6)">C1</text>
<text x="216" y="91.3" transform="rotate(-90 216 91.3)">0.1u</text>
<text x="54.7" y="96.5">G</text>
<text x="60.7" y="101.1" transform="rotate(-90 60.7 101.1)">D</text>
<text x="239.4" y="101.7" transform="rotate(-90 239.4 101.7)">10k</text>
<text x="241.2" y="101.9" transform="rotate(-90 241.2 101.9)">R17</text>
<text x="252.1" y="103" transform="rotate(-90 252.1 103)">10k</text>
<text x="253.9" y="103.1" transform="rotate(-90 253.9 103.1)">R18</text>
<text x="167" y="111.1" transform="rotate(-90 167 111.1)">CONN_2</text>
<text x="169.5" y="109.1" transform="rotate(-90 169.5 109.1)">P1</text>
<text x="204.9" y="143.6">R2</text>
<text x="204.3" y="145.4">1.6k</text>
<text x="212.2" y="148">C2</text>
<text x="85.5" y="155.1" transform="rotate(-90 85.5 155.1)">C4</text>
<text x="90.2" y="154.8" transform="rotate(-90 90.2 154.8)">0.1u</text>
<text x="120.3" y="150.5">P3</text>
<text x="212.5" y="152.7">0.1u</text>
<text x="120.3" y="156.9">P6</text>
<text x="98.2" y="163.9">R8</text>
<text x="98.2" y="165.8">1k</text>
<text x="105.5" y="165.1">G</text>
<text x="111.5" y="162" transform="rotate(-90 111.5 162)">D</text>
<text x="146.5" y="166.5" transform="rotate(-90 146.5 166.5)">C8</text>
<text x="151.2" y="166.2" transform="rotate(-90 151.2 166.2)">0.1u</text>
<text x="93.3" y="171.6" transform="rotate(-90 93.3 171.6)">10k</text>
<text x="95.2" y="171.3" transform="rotate(-90 95.2 171.3)">R1</text>
<text x="111.5" y="169.6" transform="rotate(-90 111.5 169.6)">S</text>
<text x="110.3" y="178.1" transform="rotate(-90 110.3 178.1)">R12</text>
<text x="112.2" y="177.2" transform="rotate(-90 112.2 177.2)">1</text>
<text x="119" y="182.3">P9</text>
<text x="119.1" y="187.4">P10</text>
</g>
<g font-size="1.4" fill="#840000">
<text x="158.2" y="41.9">A</text>
<text x="165.9" y="41.9">C</text>
<text x="234.7" y="59.2" transform="rotate(-90 234.7 59.2)">A</text>
<text x="234.7" y="66.8" transform="rotate(-90 234.7 66.8)">C</text>
<text x="110.2" y="110" transform="rotate(-90 110.2 110)">C</text>
<text x="110.2" y="117.6" transform="rotate(-90 110.2 117.6)">A</text>
<text x="59.4" y="120.1" transform="rotate(-90 59.4 120.1)">C</text>
<text x="242.3" y="122.7" transform="rotate(-90 242.3 122.7)">A</text>
<text x="59.4" y="127.8" transform="rotate(-90 59.4 127.8)">A</text>
<text x="242.3" y="130.3" transform="rotate(-90 242.3 130.3)">C</text>
</g>
<g font-size="1.1" fill="#008484">
<text x="267.8" y="37.2">+3.3V</text>
<text x="196.7" y="86.7">+3.3V</text>
<text x="250.1" y="88">+3.3V</text>
<text x="116.7" y="98.1">+3.3V</text>
<text x="110.5" y="141.5">+12V</text>
<text x="75" y="151.7">+12V</text>
<text x="137" y="162.9">+3.3V</text>
</g>
</svg>
